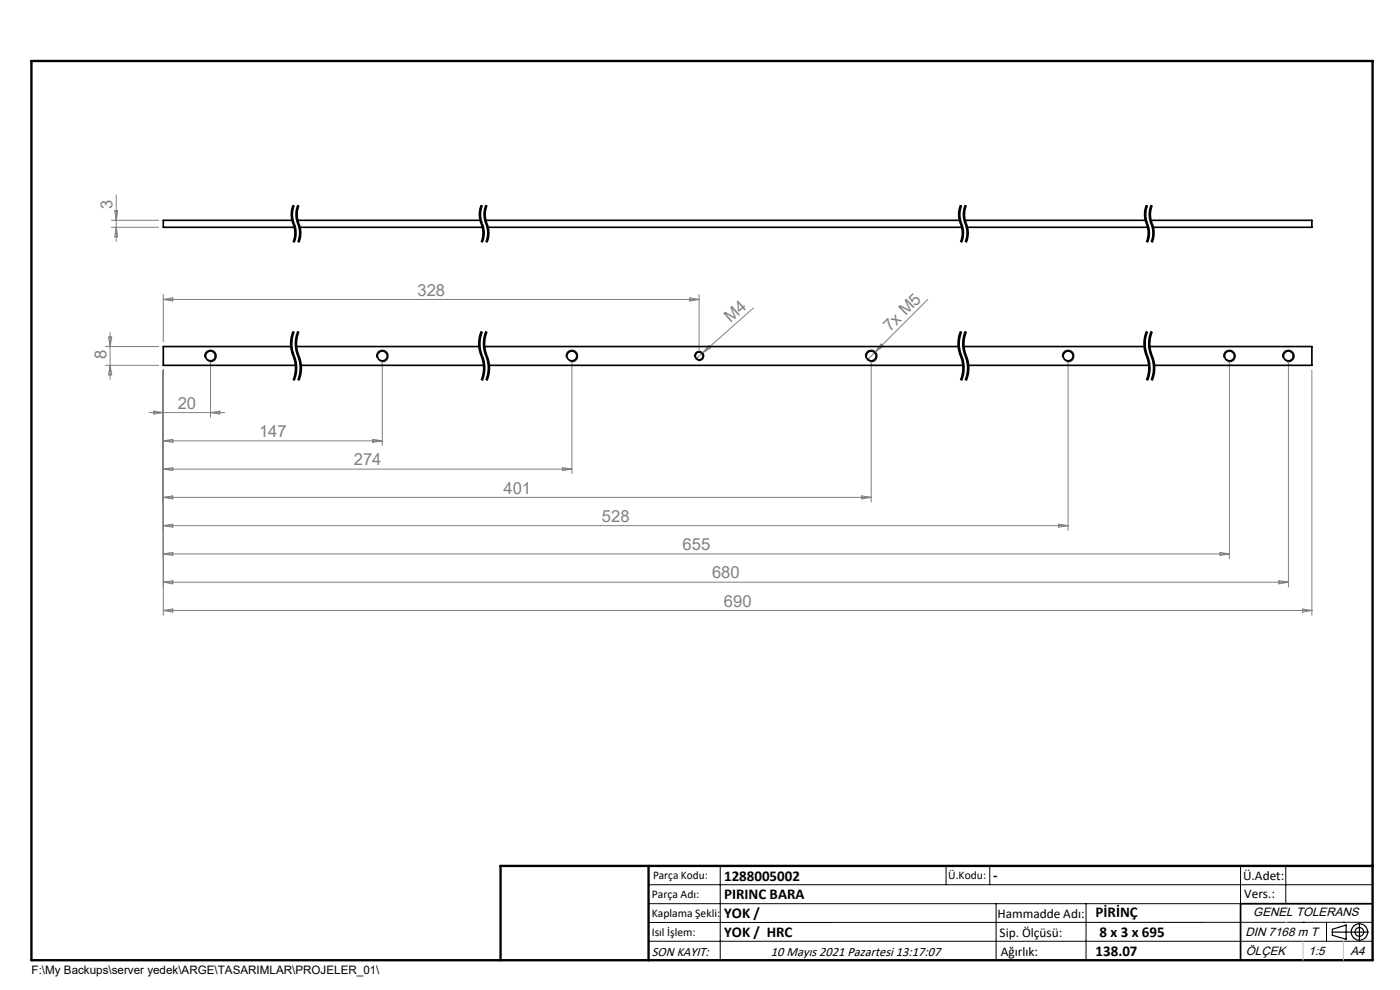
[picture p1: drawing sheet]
<svg xmlns="http://www.w3.org/2000/svg" width="297mm" height="210mm" viewBox="0 0 297 210" stroke-linecap="round" stroke-linejoin="round" font-family="sans-serif">
<g fill="none" stroke="#000" stroke-width=".21">
<path d="M61.7 45.9l.1 .6M61.8 46.5a6.1 6.1 0 0 1 .5 4.4l-.2 .4M62.1 43.5l-.3 1.3-.1 1M62.3 43.5a5.6 5.6 0 0 0 .2 4.6l.2 1.7-.4 1.6M62.5 43.6a4.9 4.9 0 0 0-.2 3.5 5.6 5.6 0 0 1 .6 2.7M62.7 45.9l.1 .6M62.8 50.5l-.3 .9M62.8 46.5l.4 1.3M62.9 49.8l-.1 .7M63.1 43.5l-.3 1-.1 1.3M63.2 47.8l.3 1.6-.3 1.6M63.2 51l-.1 .3"/>
<path d="M63.3 43.5a5.6 5.6 0 0 0 .2 4.6l.2 1.7-.4 1.6M63.5 43.6a4.9 4.9 0 0 0-.2 3.5 5.6 5.6 0 0 1 .6 2.7M63.8 50.5l-.3 .9M63.9 49.8l-.1 .7M101.6 45.9l.1 .6M101.7 46.5a6.1 6.1 0 0 1 .5 4.4l-.2 .4M102 43.5l-.3 1.3-.1 1M102.2 43.5a5.6 5.6 0 0 0 .2 4.6l.2 1.7-.4 1.6M102.4 43.6a4.9 4.9 0 0 0-.1 3.5l.2 .6M102.5 51.1l-.1 .3M102.5 47.7l.3 2.1M102.6 45.9l.1 .6"/>
<path d="M102.7 50.5l-.2 .6M102.7 46.5l.1 .4M102.8 49.8l-.1 .7M102.8 44.1l-.2 1.7M102.8 46.9l.6 2.2v1l-.4 1.2M103 43.5l-.2 .6M103.2 43.5a5.6 5.6 0 0 0 .2 4.6l.2 1.7-.4 1.6M103.4 43.6a4.9 4.9 0 0 0-.1 3.5 5.6 5.6 0 0 1 .5 2.7M103.7 50.5l-.3 .9M103.8 49.8l-.1 .7M203.3 45.9l.1 .6M203.4 46.5a6.1 6.1 0 0 1 .5 4.4l-.2 .4"/>
<path d="M203.7 43.5l-.3 1.3-.1 1M203.9 43.5a5.6 5.6 0 0 0 .2 4.6l.2 1.7-.4 1.6M204 43.6a5.4 5.4 0 0 0 .3 4.4l.1 1.8M204.3 45.9l.1 .6M204.4 50.5l-.4 .9M204.4 46.5a6.1 6.1 0 0 1 .5 4.4l-.2 .4M204.4 49.8v.7M204.7 43.5l-.3 1-.1 1.3M204.9 43.5a5.6 5.6 0 0 0 .2 4.6l.2 1.7-.4 1.6M205 43.6a5.4 5.4 0 0 0 .3 4.4l.1 1.8M205.4 50.5l-.4 .9M205.4 49.8v.7"/>
<path d="M242.8 45.9v.6M242.9 46.5v.4M242.9 44.1l-.1 1.7M242.9 46.9l.6 2.2v1l-.3 1.2M243.2 43.5l-.3 .6M243.3 43.5a6.1 6.1 0 0 0 .3 4.9l.1 1.4-.4 1.6M243.5 43.6a5.4 5.4 0 0 0 .2 4.4l.2 1.8M243.8 45.9v.6M243.8 50.5l-.3 .9M243.9 46.5l.5 1.6M243.9 49.8l-.1 .7M244.1 46.1l.1 .4"/>
<path d="M244.2 44.8v1.4M244.2 43.5l-.4 1v1.3M244.2 46.5l.2 .6a5.6 5.6 0 0 1 .5 2.7M244.2 44.5l-.1 .4M244.3 43.5a5.6 5.6 0 0 0 .2 4.6l.2 1.7-.4 1.6M244.4 48.1l.1 1.3-.1 1.3M244.4 50.7l-.2 .6M244.5 43.6l-.3 .9M244.8 50.5l-.3 .9M244.9 49.8l-.1 .7M43.4 75.8a1.26 1.26 0 0 1 1.1-1.6 1.26 1.26 0 0 1 1.4 1.4 1.26 1.26 0 0 1-1.6 1.1M61.8 71.4a8.3 8.3 0 0 0 .7 5.2v.4"/>
<path d="M61.9 71l-.1 .4M62 70.6l-.1 .4M62 73.6l.1 .4M62.1 74l.8 3.3M62.1 70.3l-.1 .3M62.3 70.3a7.2 7.2 0 0 0 .2 5.9 6.7 6.7 0 0 1-.2 4.5M62.5 70.4a6.5 6.5 0 0 0-.5 3.2M62.5 77l.1 .7a6.6 6.6 0 0 1-.5 2.9M62.8 71.4a8.3 8.3 0 0 0 .7 5.2v.4M62.9 71l-.1 .4M62.9 77.3l.1 1.2M63 78.5l-.3 1.5"/>
<path d="M63 70.6l-.1 .4M63 73.6l.1 .4M63.1 74l.8 3.3M63.1 70.3l-.1 .3M63.3 70.3a7.2 7.2 0 0 0 .2 5.9 6.7 6.7 0 0 1-.2 4.5M63.5 70.4a6.6 6.6 0 0 0-.5 3.2M63.5 77l.1 .7a6.6 6.6 0 0 1-.5 2.9M63.9 77.3l.1 1.2M64 78.5l-.3 1.5M79.9 75.8a1.25 1.25 0 0 1 1.1-1.5 1.25 1.25 0 0 1 1.4 1.3 1.25 1.25 0 0 1-1.6 1.1M101.7 71.4l-.2 2.3 .8 2.6M101.8 71l-.1 .4"/>
<path d="M101.9 70.6l-.1 .4M101.9 73.6l.1 .4M102 74l.3 1.3M102 70.3l-.1 .3M102.2 70.3a7.2 7.2 0 0 0 .3 5.9 6.7 6.7 0 0 1-.3 4.5M102.3 76.3l.1 .7M102.3 79.9l-.3 .7M102.3 75.3l.1 .1zM102.4 70.4a6.5 6.5 0 0 0-.5 3.2M102.4 75.4l.5 1.9M102.4 77l.1 1.5-.2 1.4M102.7 71.4a8.3 8.3 0 0 0 .7 5.2v.4"/>
<path d="M102.8 71l-.1 .4M102.9 77.3v1.2M102.9 78.5l-.3 1.5M102.9 70.6l-.1 .4M102.9 73.6l.1 .4M103 74l.2 1.1M103 70.3l-.1 .3M103.2 70.3a7.2 7.2 0 0 0 .3 5.9 6.7 6.7 0 0 1-.3 4.5M103.2 75.1l.7 2.2M103.2 70.7l-.3 1.5v1.4M103.4 70.4l-.2 .3M103.4 77v2.2"/>
<path d="M103.4 79.2l-.4 1.4M103.9 77.3v1.2M103.9 78.5l-.3 1.5M120.1 75.8a1.25 1.25 0 0 1 1.1-1.5 1.25 1.25 0 0 1 1.4 1.3 1.25 1.25 0 0 1-1.6 1.1M147.4 75.8a1 1 0 0 1 .8-1.3 1 1 0 0 1 1.1 1.1 1 1 0 0 1-1.2 .9M183.6 75.8a1.25 1.25 0 0 1 1.1-1.5 1.25 1.25 0 0 1 1.4 1.3 1.25 1.25 0 0 1-1.6 1.1M203.4 71.4a8.3 8.3 0 0 0 .7 5.2v.4M203.5 71l-.1 .4M203.6 70.6l-.1 .4M203.6 73.6v.4M203.6 74l.9 3.3M203.7 70.3l-.1 .3"/>
<path d="M203.9 70.3a7.2 7.2 0 0 0 .2 5.9 6.7 6.7 0 0 1-.2 4.5M204 70.4a6.5 6.5 0 0 0-.4 3.2M204.1 77l.1 .7a6.6 6.6 0 0 1-.5 2.9M204.4 71.4a8.3 8.3 0 0 0 .7 5.2v.4M204.5 71l-.1 .4M204.5 77.3l.1 1.2M204.6 78.5l-.3 1.5M204.6 70.6l-.1 .4M204.6 73.6v.4M204.6 72.2v1.4M204.6 74l.9 3.3M204.6 71.8v.4"/>
<path d="M204.7 70.3l-.1 .3M204.9 70.3a7.2 7.2 0 0 0 .2 5.9 6.7 6.7 0 0 1-.2 4.5M205 70.4l-.4 1.4M205.1 77l.1 .7a6.6 6.6 0 0 1-.5 2.9M205.5 77.3l.1 1.2M205.6 78.5l-.3 1.5M225.4 75.8a1.25 1.25 0 0 1 1.1-1.5 1.25 1.25 0 0 1 1.3 1.3 1.25 1.25 0 0 1-1.5 1.1M242.8 71.4a8.3 8.3 0 0 0 .7 5.2l.1 .4M242.9 71l-.1 .4M243 70.6l-.1 .4M243 73.6l.1 .4M243.1 74l.3 1.1"/>
<path d="M243.2 70.3l-.2 .3M243.3 70.3a7.2 7.2 0 0 0 .3 5.9 6.7 6.7 0 0 1-.3 4.5M243.4 75.1l.6 2.2M243.4 70.7l-.4 1.5v1.4M243.5 70.4l-.1 .3M243.6 77v.7a6.6 6.6 0 0 1-.4 2.9M243.8 71.4a8.3 8.3 0 0 0 .7 5.2l.1 .4M243.9 71l-.1 .4M244 77.3v1.2M244 78.5l-.3 1.5M244 70.6l-.1 .4M244 73.6l.1 .4"/>
<path d="M244.1 74l.9 3.3M244.2 70.3l-.2 .3M244.3 70.3a7.2 7.2 0 0 0 .3 5.9 6.7 6.7 0 0 1-.3 4.5M244.5 70.4a6.6 6.6 0 0 0-.5 3.2M244.6 77v.7a6.6 6.6 0 0 1-.4 2.9M245 77.3v1.2M245 78.5l-.3 1.5M259.6 75.8a1.25 1.25 0 0 1 1.1-1.5 1.25 1.25 0 0 1 1.4 1.3 1.25 1.25 0 0 1-1.6 1.1M272.1 75.8a1.26 1.26 0 0 1 1.1-1.6 1.26 1.26 0 0 1 1.4 1.4 1.26 1.26 0 0 1-1.6 1.1M62.6 80.4l-.1 .3M62.7 80l-.1 .4M63.6 80.4l-.1 .3"/>
<path d="M63.7 80l-.1 .4M102.5 80.4l-.1 .3M102.6 80l-.1 .4M103.5 80.4l-.1 .3M103.6 80l-.1 .4M204.2 80.4l-.2 .3M204.3 80l-.1 .4M205.2 80.4l-.2 .3M205.3 80l-.1 .4M243.6 80.4l-.1 .3M243.7 80l-.1 .4M244.6 80.4l-.1 .3"/>
<path d="M244.7 80l-.1 .4M137.6 187.7h153.6M137.6 191.7h153.6M137.6 199.7h153.6M152.8 183.7v20M200.7 183.7v4M210 183.7v4M211.3 191.7v12M230.4 191.7v12M263.2 183.7v20M272.8 183.7v8M276.4 195.6h.1"/>
<path d="M281.4 195.6v4.1M285 195.6h.1M291.2 195.6l-153.6 .1"/>
</g>
<g fill="none" stroke="#000" stroke-width=".21" stroke-dasharray="6.3 1.3 1.3 1.3" stroke-dashoffset="5.6" stroke-linecap="butt">
<path d="M62.3 70.3a6.7 6.7 0 0 0 0 5.2M62.3 75.5a6.7 6.7 0 0 1 0 5.2M63.3 70.3a6.7 6.7 0 0 0 0 5.2M63.3 75.5a6.7 6.7 0 0 1 0 5.2M102.2 70.3a6.7 6.7 0 0 0 0 5.2M102.2 75.5a6.7 6.7 0 0 1 0 5.2M103.2 70.3a6.7 6.7 0 0 0 0 5.2M103.2 75.5a6.7 6.7 0 0 1 0 5.2M203.9 70.3a6.7 6.7 0 0 0 0 5.2M203.9 75.5a6.7 6.7 0 0 1 0 5.2M204.9 70.3a6.7 6.7 0 0 0 0 5.2M204.9 75.5a6.7 6.7 0 0 1 0 5.2"/>
<path d="M243.3 70.3a6.7 6.7 0 0 0 0 5.2M243.3 75.5a6.7 6.7 0 0 1 0 5.2M244.3 70.3a6.7 6.7 0 0 0 0 5.2M244.3 75.5a6.7 6.7 0 0 1 0 5.2"/>
</g>
<g fill="none" stroke="#000" stroke-width=".21" stroke-dasharray="6.3 1.3 1.3 1.3" stroke-dashoffset="6.2" stroke-linecap="butt">
<path d="M62.3 43.5a5.1 5.1 0 0 0 0 4M62.3 47.5a5.1 5.1 0 0 1 0 3.9M63.3 43.5a5.1 5.1 0 0 0 0 4M63.3 47.5a5.1 5.1 0 0 1 0 3.9M102.2 43.5a5.1 5.1 0 0 0 0 4M102.2 47.5a5.1 5.1 0 0 1 0 3.9M103.2 43.5a5.1 5.1 0 0 0 0 4M103.2 47.5a5.1 5.1 0 0 1 0 3.9M203.9 43.5a5.1 5.1 0 0 0 0 4M203.9 47.5a5.1 5.1 0 0 1 0 3.9M204.9 43.5a5.1 5.1 0 0 0 0 4M204.9 47.5a5.1 5.1 0 0 1 0 3.9"/>
<path d="M243.3 43.5a5.1 5.1 0 0 0 0 4M243.3 47.5a5.1 5.1 0 0 1 0 3.9M244.3 43.5a5.1 5.1 0 0 0 0 4M244.3 47.5a5.1 5.1 0 0 1 0 3.9"/>
</g>
<g fill="none" stroke="#000" stroke-width=".25">
<path d="M282.6 197.7h7.8M282.6 197.1l3-.9v3l-3-.8zM288.4 195.8v3.8M106.2 203.7h185"/>
<circle cx="288.4" cy="197.7" r="1.74"/>
<circle cx="288.4" cy="197.7" r=".93"/>
</g>
<g fill="none" stroke="#000" stroke-width=".35">
<path d="M62 46.7h-27.4v1.5h27.9M63 46.7h39M63.5 48.2h38.9M102.9 46.7h100.7M103.4 48.2h100.7M204.6 46.7h38.5M205.1 48.2h38.5M244.1 46.7h34.2v1.5h-33.8M61.8 73.5h-27.2v4h28.2M62.8 73.5h38.9M63.8 77.5h38.9M102.7 73.5h100.7"/>
<path d="M103.7 77.5h100.7M204.4 73.5h38.4M205.4 77.5h38.4M243.8 73.5h34.5v4h-33.5M291.2 191.7h-28v12"/>
<circle cx="44.6" cy="75.5" r="1.05"/>
<circle cx="81.1" cy="75.5" r="1.05"/>
<circle cx="121.3" cy="75.5" r="1.05"/>
<circle cx="148.3" cy="75.5" r=".83"/>
<circle cx="184.8" cy="75.5" r="1.05"/>
<circle cx="226.6" cy="75.5" r="1.05"/>
<circle cx="260.8" cy="75.5" r="1.05"/>
<circle cx="273.3" cy="75.5" r="1.05"/>
</g>
<path d="M6.7 12.9h284.5v190.8h-284.5zM137.6 183.7v20M291.2 183.7h-185v20" fill="none" stroke="#000" stroke-width=".5"/>
<path d="M276.4 199.7v4M285 199.7v4" fill="none" stroke="#c0c0c0" stroke-width=".21"/>
<path d="M272.8 195.6h.1" fill="none" stroke="#c0c0c0" stroke-width=".25"/>
<g fill="none" stroke="#808080" stroke-width=".21">
<path d="M23.6 46.7h10.1M23.6 48.2h10.1M24.3 44.7h.7l-.3 2zM24.7 41.3v9.9M24.7 48.2l.3 2h-.7zM22.4 73.5h11.3M22.4 77.5h11.3M23 71.5h.7l-.3 2zM23.4 70.5v10M23.4 77.5l.3 2h-.7zM34.6 62.5v10M34.6 78.5v52"/>
<path d="M34.6 63.5h113.7M34.6 63.5l2.1-.3v.6zM44.7 76.5v12M81.1 76.5v18M121.3 76.5v24M146.3 63.2l2 .3-2 .3zM148.3 62.5v12M150.4 73.3l.4 .5-1.7 1.1zM159.8 65.3l-12.2 10.9M184.8 76.5v30M186.9 73l.5 .4-1.7 1.2zM196.8 63.5l-12.9 12.9"/>
<path d="M226.6 76.5v36M260.8 76.5v42M273.3 76.5v48M278.3 78.5v52M31.6 87.5h16.1M32.6 87.2l2 .3-2 .3zM34.6 93.5l2.1-.3v.6zM34.6 99.5l2.1-.3v.6zM34.6 93.5h46.5M34.6 99.5h86.7M44.7 87.5l1.9-.3v.6zM79.1 93.2l2 .3-2 .3z"/>
<path d="M119.3 99.2l2 .3-2 .3zM34.6 105.5l2.1-.3v.6zM34.6 111.5l2.1-.3v.6zM34.6 117.5l2.1-.3v.6zM34.6 105.5h150.2M34.6 111.5h192M34.6 117.5h226.2M182.8 105.2l2 .3-2 .3zM224.6 111.2l2 .3-2 .3zM258.8 117.2l2 .3-2 .3zM34.6 123.5l2.1-.3v.7zM34.6 129.5l2.1-.3v.6z"/>
<path d="M34.6 123.5h238.7M34.6 129.5h243.7M271.3 123.2l2 .3-2 .4zM276.3 129.2l2 .3-2 .3z"/>
</g>
<g font-size="3.5" fill="#808080">
<text x="23.9" y="44.3" transform="rotate(-90 23.9 44.3)">3</text>
<text x="88.6" y="62.7">328</text>
<text x="155" y="68.6" transform="rotate(-41 155 68.6)">M4</text>
<text x="188.8" y="70.4" transform="rotate(-45 188.8 70.4)">7x M5</text>
<text x="22.6" y="76.2" transform="rotate(-90 22.6 76.2)">8</text>
<text x="37.7" y="86.7">20</text>
<text x="55" y="92.7">147</text>
<text x="75.1" y="98.7">274</text>
<text x="106.8" y="104.7">401</text>
<text x="127.7" y="110.7">528</text>
<text x="144.8" y="116.7">655</text>
<text x="151.1" y="122.7">680</text>
<text x="153.6" y="128.7">690</text>
</g>
<g font-size="3.2">
<text x="153.6" y="186.8">1288005002</text>
<text x="153.6" y="190.8">PIRINC BARA</text>
<text x="210.7" y="186.6">-</text>
<text x="153.6" y="194.8">YOK /</text>
<text x="232.4" y="194.5">PİRİNÇ</text>
<text x="153.6" y="198.8">YOK / HRC</text>
<text x="232.4" y="202.8">138.07</text>
<text x="233.2" y="198.8">8 x 3 x 695</text>
</g>
<g font-size="2.8">
<text x="263.7" y="186.7">Ü.Adet:</text>
<text x="263.9" y="190.5">Vers.:</text>
<text x="211.6" y="194.8">Hammadde Adı:</text>
<text x="138.3" y="202.8">SON KAYIT:</text>
<text x="163.6" y="202.8">10 Mayıs 2021 Pazartesi 13:17:07</text>
<text x="212.1" y="198.7">Sip. Ölçüsü:</text>
<text x="212.3" y="202.7">Ağırlık:</text>
</g>
<g font-size="2.6">
<text x="265.9" y="194.4">GENEL TOLERANS</text>
<text x="264.2" y="198.5">DIN 7168 m T</text>
<text x="264.3" y="202.6">ÖLÇEK</text>
<text x="277.6" y="202.6">1:5</text>
<text x="286.5" y="202.6">A4</text>
</g>
<g font-size="2.5">
<text x="138.3" y="190.5">Parça Adı:</text>
<text x="138.5" y="186.5">Parça Kodu:</text>
<text x="201.2" y="186.5">Ü.Kodu:</text>
<text x="138.3" y="194.5">Kaplama Şekli:</text>
<text x="138.3" y="198.6">Isıl İşlem:</text>
<text x="6.7" y="206.7">F:\My Backups\server yedek\ARGE\TASARIMLAR\PROJELER_01\</text>
</g>
</svg>
